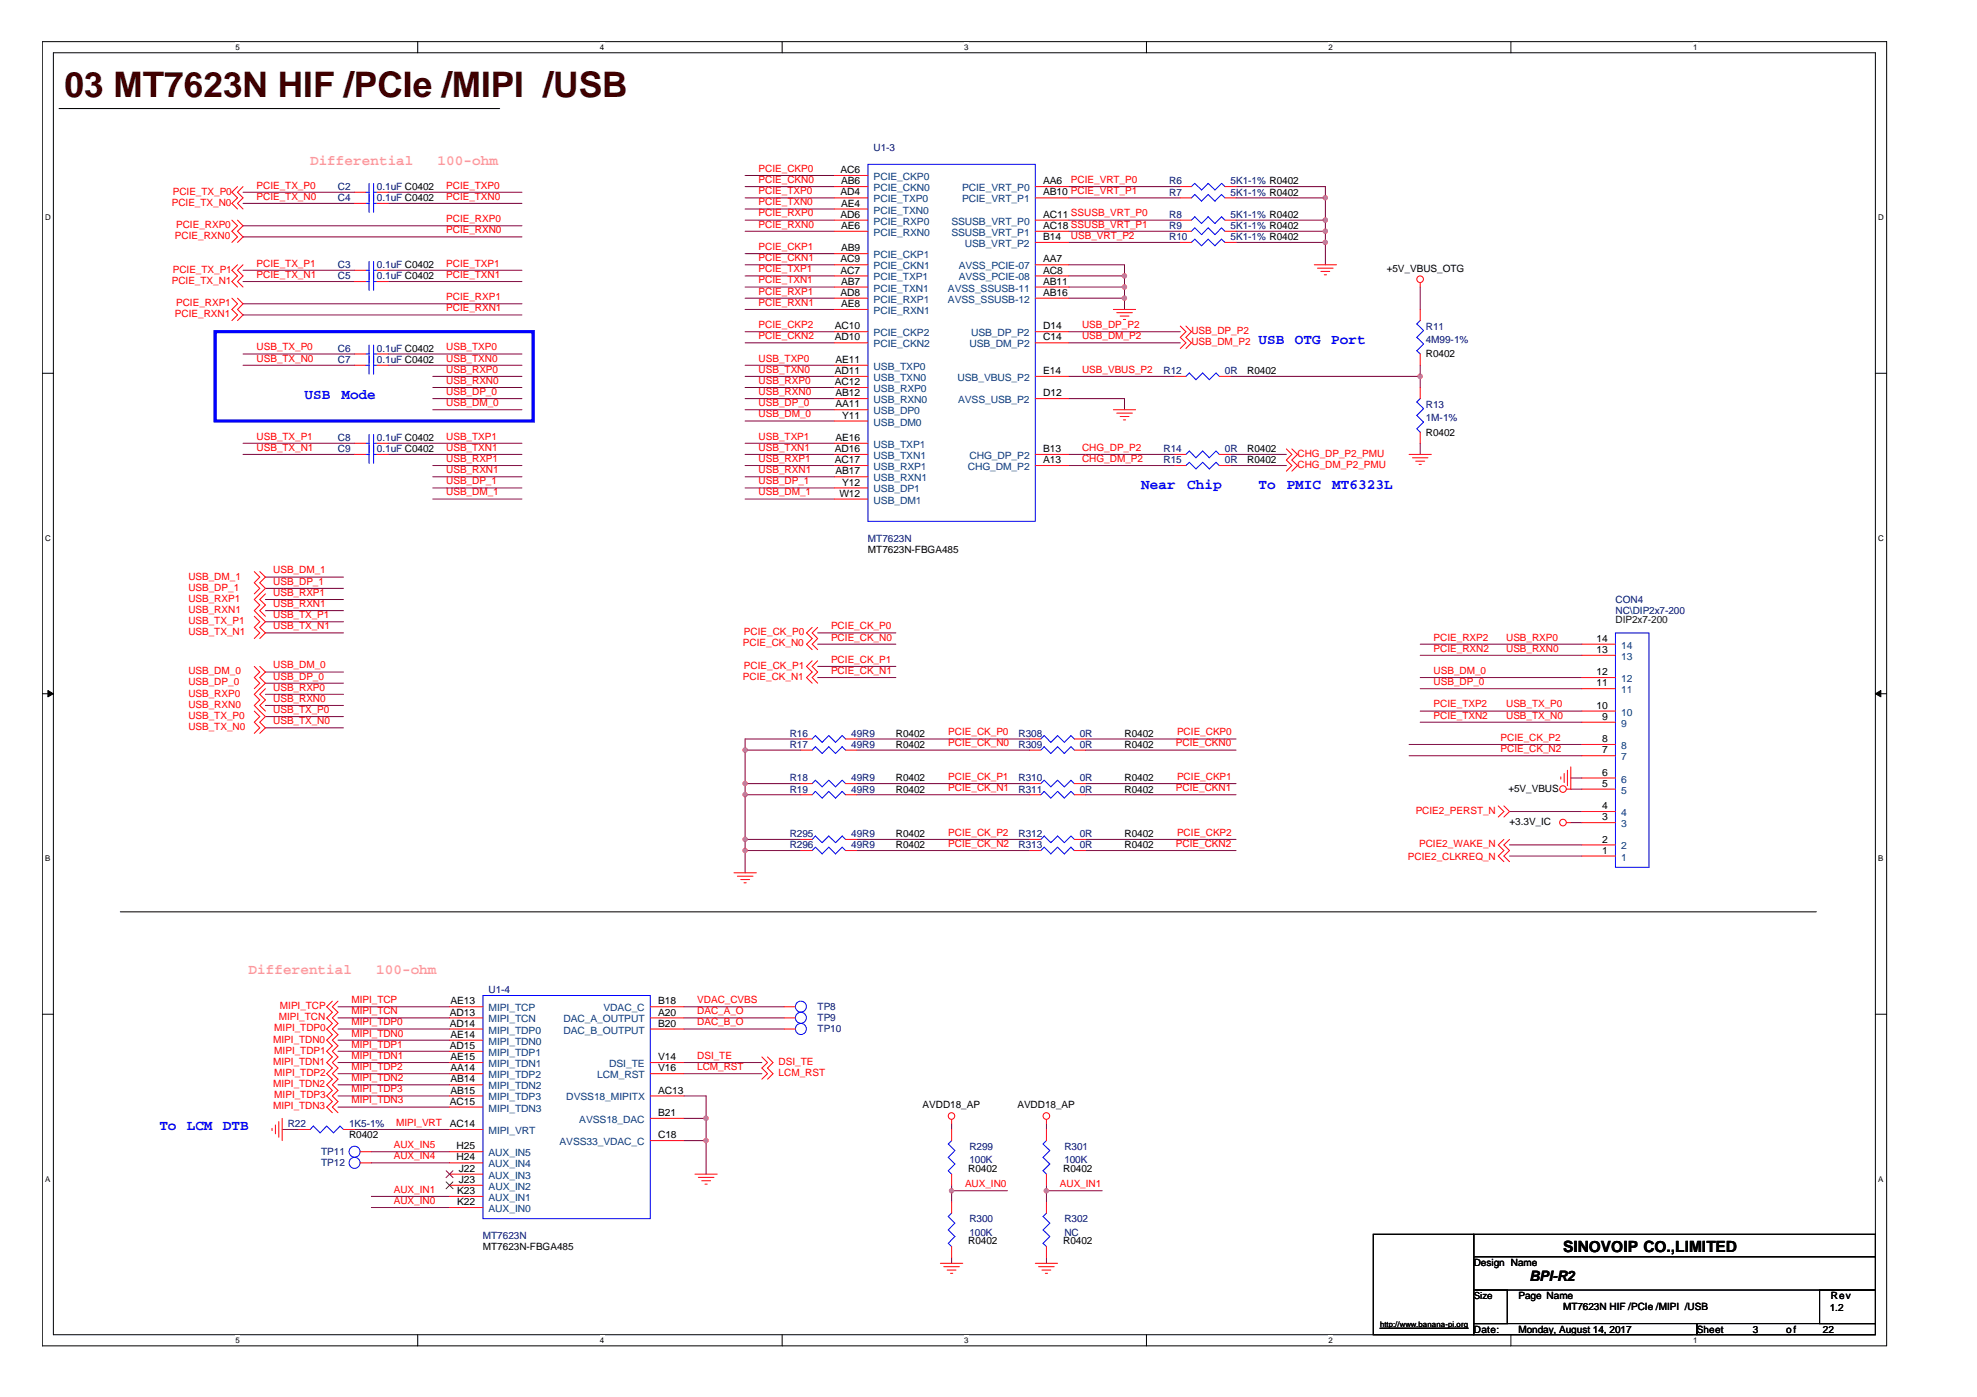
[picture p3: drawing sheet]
<svg xmlns="http://www.w3.org/2000/svg" width="297mm" height="210mm" viewBox="0 0 297 210" stroke-linecap="round" stroke-linejoin="round" font-family="sans-serif">
<path d="M6.3 6.3h277.2v195.9h-277.2zM8 7.9h273.8v192.6h-273.8z" fill="none" stroke="#000" stroke-width=".15"/>
<g fill="#fff">
<path d="M35.4 6.4h.6v1.4h-.6z"/>
<path d="M35.4 200.7h.6v1.4h-.6z"/>
</g>
<path d="M62.8 6.3v1.6M62.8 200.5v1.7" fill="none" stroke="#000" stroke-width=".15"/>
<g fill="#fff">
<path d="M90.1 6.4h.7v1.4h-.7z"/>
<path d="M90.1 200.7h.7v1.4h-.7z"/>
</g>
<path d="M117.5 6.3v1.6M117.5 200.5v1.7" fill="none" stroke="#000" stroke-width=".15"/>
<g fill="#fff">
<path d="M144.9 6.4h.6v1.4h-.6z"/>
<path d="M144.9 200.7h.6v1.4h-.6z"/>
</g>
<path d="M172.3 6.3v1.6M172.3 200.5v1.7" fill="none" stroke="#000" stroke-width=".15"/>
<g fill="#fff">
<path d="M199.6 6.4h.7v1.4h-.7z"/>
<path d="M199.6 200.7h.7v1.4h-.7z"/>
</g>
<path d="M227 6.3v1.6M227 200.5v1.7" fill="none" stroke="#000" stroke-width=".15"/>
<g fill="#fff">
<path d="M254.4 6.4h.6v1.4h-.6z"/>
<path d="M254.4 200.7h.6v1.4h-.6z"/>
<path d="M6.8 32h.8v1.4h-.8z"/>
<path d="M282.2 32h.8v1.4h-.8z"/>
<path d="M6.8 80.1h.8v1.4h-.8z"/>
<path d="M282.2 80.1h.8v1.4h-.8z"/>
</g>
<path d="M6.3 56.1h1.7M281.8 56.1h1.6" fill="none" stroke="#000" stroke-width=".15"/>
<g fill="#fff">
<path d="M6.8 128.3h.8v1.4h-.8z"/>
<path d="M282.2 128.3h.8v1.4h-.8z"/>
</g>
<path d="M6.3 104.2h1.7M281.8 104.2h1.6" fill="none" stroke="#000" stroke-width=".15"/>
<g fill="#000" stroke="#000" stroke-width=".15">
<path d="M7.2 103.8l.8 .4-.8 .5z" fill-rule="evenodd"/>
<path d="M281.8 104.2l.8-.4v.9z" fill-rule="evenodd"/>
</g>
<g fill="#fff">
<path d="M6.8 176.4h.8v1.4h-.8z"/>
<path d="M282.2 176.4h.8v1.4h-.8z"/>
</g>
<path d="M8.9 16.3h66.2M18.1 137h254.8M6.3 152.4h1.7M281.8 152.4h1.6M206.3 185.5h15.1v15h-15.1zM221.4 185.5h60.4v3.3h-60.4zM221.4 188.8h60.4v5h-60.4zM221.4 193.8h5.1v5.1h-5.1zM221.4 198.9h33.6v1.6h-33.6zM255 198.9h26.8v1.6h-26.8zM273.4 193.8h8.4v5.1h-8.4z" fill="none" stroke="#000" stroke-width=".15"/>
<path d="M32.3 49.8h47.8v13.5h-47.8z" fill="none" stroke="#00f" stroke-width=".49"/>
<g fill="none" stroke="#800040" stroke-width=".15">
<path d="M36.5 30.6h16.8M36.5 28.9h16.8M36.5 33.9h41.9M36.5 35.6h41.9M58.3 30.6h20.1M58.3 28.9h20.1M112 28h13.4M112 26.4h13.4M112 29.7h13.4M112 31.4h13.4M112 34.7h13.4M112 33.1h13.4"/>
<path d="M112 39.8h13.4M112 38.1h13.4M160.6 28h16.7M160.6 29.7h16.7M160.6 34.7h16.7M160.6 33.1h16.7M160.6 39.8h8.4v6.7M160.6 36.4h16.7M185.7 28h13.4v11.8M185.7 29.7h13.4M185.7 34.7h13.4M185.7 33.1h13.4"/>
<path d="M185.7 36.4h13.4M36.5 40.6h16.8M36.5 42.3h16.8M36.5 45.6h41.9M36.5 47.3h41.9M36.5 54.9h16.8M36.5 53.2h16.8M58.3 40.6h20.1M58.3 42.3h20.1M58.3 54.9h20.1M58.3 53.2h20.1M65 59.9h13.4"/>
<path d="M65 58.2h13.4M65 56.6h13.4M112 59.9h13.4M112 58.2h13.4M112 49.8h13.4M112 51.5h13.4M112 41.5h13.4M112 43.1h13.4M112 46.5h13.4M112 44.8h13.4M112 56.6h13.4M112 54.9h13.4"/>
<path d="M160.6 59.9h8.4v1.7M160.6 49.8h16.7M160.6 51.5h16.7M160.6 41.5h8.4M160.6 43.1h8.4M160.6 44.8h8.4M160.6 56.6h15.9M184.9 56.6h28.5M213.4 43.1v3.4M213.4 54.9v3.3M36.5 68.3h16.8M36.5 66.6h16.8"/>
<path d="M58.3 68.3h20.1M58.3 66.6h20.1M65 71.6h13.4M65 69.9h13.4M65 75h13.4M65 73.3h13.4M65 61.6h13.4M112 68.3h13.4M112 66.6h13.4M112 71.6h13.4M112 69.9h13.4M112 75h13.4"/>
<path d="M112 73.3h13.4M112 63.3h13.4M112 61.6h13.4M160.6 68.3h15.9M160.6 69.9h15.9M184.9 68.3h8.4M184.9 69.9h8.4M213.4 66.6v1.7M39.9 95.1h11.7M39.9 88.4h11.7M39.9 86.7h11.7M39.9 91.8h11.7"/>
<path d="M39.9 90.1h11.7M39.9 93.4h11.7M122.9 95.1h11.7M122.9 96.8h11.7M213.4 96.8h24.3M213.4 98.5h24.3M39.9 102.7h11.7M39.9 101h11.7M39.9 106h11.7M39.9 104.3h11.7M39.9 107.7h11.7M39.9 109.4h11.7"/>
<path d="M112 112.7h8.3M112 117.7h8.3M112 119.4h8.3M120.3 111h-8.3v20.1M122.9 100.1h11.7M122.9 101.8h11.7M128.7 111h26M128.7 112.7h26M128.7 117.7h26M128.7 119.4h26M163.1 111h22.6M163.1 112.7h22.6"/>
<path d="M163.1 117.7h22.6M163.1 119.4h22.6M211.7 113.6h26M211.7 111.9h26M213.4 101.8h24.3M213.4 103.5h24.3M213.4 108.5h24.3M213.4 106.8h24.3M236 118.6h1.7M236 116.9h1.7M112 126.1h8.3M112 127.8h8.3"/>
<path d="M128.7 126.1h26M128.7 127.8h26M163.1 126.1h22.6M163.1 127.8h22.6M226.8 127h10.9M226.8 128.6h10.9M226.8 121.9h10.9M236 123.6h1.7M50.8 151.3h16.7M50.8 152.9h16.7M50.8 154.6h16.7M50.8 158h16.7"/>
<path d="M50.8 159.7h16.7M50.8 156.3h16.7M102.7 151.3h15.1M102.7 152.9h15.1M102.7 154.6h15.1M102.7 159.7h11.8M42.4 169.7h2.5M50.8 164.7h16.7M50.8 166.3h16.7M50.8 161.3h16.7M50.8 163h16.7M53.3 169.7h14.2"/>
<path d="M55.8 179.8h11.7M55.8 174.7h11.7M55.8 173.1h11.7M102.7 168h3.4M102.7 164.7h3.4v11.7M102.7 171.4h3.4M102.7 161.3h11.8M143 168.9v.8M143 178.1v2.5M143 178.9h8.4M157.2 178.9h8.4M157.2 168.9v.8"/>
<path d="M157.2 178.1v2.5M55.8 181.4h11.7M143 189v.8M157.2 189v.8"/>
</g>
<g fill="#f0f" stroke="#f0f" stroke-width=".15">
<circle cx="111.9" cy="112.7" r=".32"/>
<circle cx="111.9" cy="119.4" r=".32"/>
<circle cx="111.9" cy="117.7" r=".32"/>
<circle cx="111.9" cy="126.1" r=".32"/>
<circle cx="111.9" cy="127.8" r=".32"/>
<circle cx="199.1" cy="33.1" r=".33"/>
<circle cx="199.1" cy="29.7" r=".33"/>
<circle cx="199.1" cy="34.7" r=".33"/>
<circle cx="199.1" cy="36.4" r=".33"/>
<circle cx="168.9" cy="41.4" r=".33"/>
<circle cx="168.9" cy="44.8" r=".33"/>
<circle cx="168.9" cy="43.1" r=".33"/>
<circle cx="106.1" cy="171.4" r=".33"/>
<circle cx="106.1" cy="168" r=".33"/>
<circle cx="213.4" cy="56.5" r=".33"/>
<circle cx="143" cy="178.9" r=".32"/>
<circle cx="157.2" cy="178.9" r=".33"/>
</g>
<g fill="none" stroke="#f00" stroke-width=".15">
<path d="M34.8 33.1l.9 .8-.9 .8 .9 .9-.9 .8M35.7 28l-.9 .9 .9 .8-.9 .9 .9 .8M35.7 39.8l-.9 .8 .9 .9-.9 .8 .9 .8M35.7 33.1l.8 .8-.8 .8 .8 .9-.8 .8M36.5 28l-.8 .9 .8 .8-.8 .9 .8 .8M36.5 39.8l-.8 .8 .8 .9-.8 .8 .8 .8M53.3 28.9h1.7M53.3 30.6h1.7M56.6 28.9h1.7M56.6 30.6h1.7M125.4 39.8h5M125.4 38.1h5"/>
<path d="M125.4 29.7h5M125.4 33.1h5M125.4 34.7h5M125.4 28h5M125.4 26.4h5M125.4 31.4h5M155.6 39.8h5M155.6 36.4h5M155.6 29.7h5M155.6 33.1h5M155.6 34.7h5M155.6 28h5"/>
<path d="M177.3 36.4h1.7M177.3 29.7h1.7M177.3 33.1h1.7M177.3 34.7h1.7M177.3 28h1.7M184 36.4h1.7M184 29.7h1.7M184 33.1h1.7M184 34.7h1.7M184 28h1.7M197.5 39.8h3.3M34.8 44.8l.9 .8-.9 .9 .9 .8-.9 .9"/>
<path d="M35.7 44.8l.8 .8-.8 .9 .8 .8-.8 .9M53.3 40.6h1.7M53.3 53.2h1.7M53.3 42.3h1.7M53.3 54.9h1.7M56.6 40.6h1.7M56.6 53.2h1.7M56.6 42.3h1.7M56.6 54.9h1.7M125.4 46.5h5M125.4 51.5h5M125.4 59.9h5"/>
<path d="M125.4 49.8h5M125.4 43.1h5M125.4 44.8h5M125.4 41.5h5M125.4 58.2h5M125.4 56.6h5M125.4 54.9h5M155.6 51.5h5M155.6 59.9h5M155.6 49.8h5M155.6 43.1h5M155.6 44.8h5"/>
<path d="M155.6 41.5h5M155.6 56.6h5M167.3 46.5h3.3M167.8 47h2.3M168.3 47.5h1.3M168.8 48h.3M176.5 56.6h1.7M177.3 49l.9 .8-.9 .9 .9 .8-.9 .9M178.2 49l.8 .8-.8 .9 .8 .8-.8 .9M183.2 56.6h1.7M198 40.3h2.3M198.5 40.8h1.3"/>
<path d="M199 41.3h.3M213.4 42.5v.6M213.4 46.5v1.7M213.4 53.2v1.7M213.4 58.2v1.7M53.3 68.3h1.7M53.3 66.6h1.7M56.6 68.3h1.7M56.6 66.6h1.7M125.4 61.6h5M125.4 68.3h5M125.4 69.9h5"/>
<path d="M125.4 75h5M125.4 63.3h5M125.4 73.3h5M125.4 71.6h5M125.4 66.6h5M155.6 68.3h5M155.6 69.9h5M167.3 61.6h3.3M167.8 62.1h2.3M168.3 62.6h1.3M168.8 63.1h.3M176.5 68.3h1.7"/>
<path d="M176.5 69.9h1.7M183.2 68.3h1.7M183.2 69.9h1.7M193.3 67.5l.8 .8-.8 .8 .8 .8-.8 .9M194.1 67.5l.8 .8-.8 .8 .8 .8-.8 .9M211.7 68.3h3.4M212.2 68.8h2.3M212.7 69.3h1.4M213.2 69.8h.4M213.4 64.9v1.7M38.2 85.9l.8 .8-.8 .9 .8 .8-.8 .8M38.2 92.6l.8 .8-.8 .9 .8 .8-.8 .8"/>
<path d="M39 85.9l.9 .8-.9 .9 .9 .8-1.7 1.7 .8 .8-.8 .9 1.7 1.6-.9 .9 .9 .8-.9 .8M39.9 89.2l-.9 .9 .9 .8-.9 .9 .9 .8M122 94.3l-.8 .8 .8 .8-.8 .9 .8 .8M122 99.3l-.8 .8 .8 .9-.8 .8 .8 .9M122.9 94.3l-.9 .8 .9 .8-.9 .9 .9 .8M122.9 99.3l-.9 .8 .9 .9-.9 .8 .9 .9M237.7 98.5h5M237.7 96.8h5M38.2 100.1l.8 .9-.8 .8 .8 .9-.8 .8M38.2 106.8l.8 .9-.8 .8 .8 .9-.8 .8M39 100.1l.9 .9-.9 .8 .9 .9-1.7 1.6 .8 .9-.8 .8 1.7 1.7-.9 .8 .9 .9-.9 .8M39.9 103.5l-.9 .8 .9 .9-.9 .8 .9 .8"/>
<path d="M120.3 112.7h1.7M120.3 111h1.7M120.3 117.7h1.7M120.3 119.4h1.7M127 112.7h1.7M127 111h1.7M127 117.7h1.7M127 119.4h1.7M154.7 112.7h1.7M154.7 111h1.7M154.7 117.7h1.7M154.7 119.4h1.7"/>
<path d="M161.4 112.7h1.7M161.4 111h1.7M161.4 117.7h1.7M161.4 119.4h1.7M234.5 116.7v.4M235 116.2v1.4M235.5 115.7v2.4M236 115.2v3.4h-.6M237.7 118.6h5M237.7 116.9h5M237.7 113.6h5M237.7 111.9h5"/>
<path d="M237.7 108.5h5M237.7 106.8h5M237.7 103.5h5M237.7 101.8h5M110.3 131.1h3.3M110.8 131.6h2.3M111.3 132.2h1.3M111.8 132.6h.3M120.3 126.1h1.7M120.3 127.8h1.7M127 126.1h1.7M127 127.8h1.7"/>
<path d="M154.7 126.1h1.7M154.7 127.8h1.7M161.4 126.1h1.7M161.4 127.8h1.7M225.1 121.1l.9 .8-.9 .9M226 121.1l.8 .8-.8 .9M226 126.1l-.9 .9 .9 .8-.9 .8 .9 .9M226.8 126.1l-.8 .9 .8 .8-.8 .8 .8 .9M235.4 123.6h.6M237.7 123.6h5M237.7 128.6h5M237.7 127h5"/>
<path d="M237.7 121.9h5M49.9 150.4l-.8 .9 .8 .8-.8 .8 .8 .9-.8 .8 .8 .9-.8 .8 .8 .8-.8 .9 .8 .8-.8 .9 .8 .8-.8 .8 .8 .9-.8 .8 .8 .8-.8 .9 .8 .8-.8 .8 .8 .9M50.8 150.4l-.9 .9 .9 .8-.9 .8 .9 .9-.9 .8 .9 .9-.9 .8 .9 .8-.9 .9 .9 .8-.9 .9 .9 .8-.9 .8 .9 .9-.9 .8 .9 .8-.9 .9 .9 .8-.9 .8 .9 .9M67.5 151.3h5.1M67.5 152.9h5.1M67.5 154.6h5.1M67.5 159.7h5.1M67.5 156.3h5.1M67.5 158h5.1M97.7 151.3h5M97.7 152.9h5M97.7 154.6h5"/>
<path d="M97.7 159.7h5M114.5 158.8l.8 .9-.8 .8 .8 .8-.8 .9M115.3 158.8l.8 .9-.8 .8 .8 .8-.8 .9M117.8 151.3h1.7M117.8 152.9h1.7M117.8 154.6h1.7M40.9 169.5v.4M41.4 169v1.4M41.9 168.5v2.4M42.4 168v3.4M44.9 169.7h1.7M51.6 169.7h1.7"/>
<path d="M54.1 174.7h1.7M54.1 173.1h1.7M67.5 176.4h5.1M67.5 169.7h5.1M67.5 174.7h5.1M67.5 173.1h5.1M67.5 179.8h5.1M67.5 161.3h5.1M67.5 164.7h5.1M67.5 178.1h5.1M67.5 163h5.1M67.5 166.3h5.1"/>
<path d="M97.7 171.4h5M97.7 168h5M97.7 161.3h5M97.7 164.7h5M104.4 176.4h3.4M104.9 176.9h2.4M105.4 177.4h1.4M105.9 177.9h.4M143 168.2v.7M143 169.7v1.7M143 176.4v1.7M157.2 168.2v.7"/>
<path d="M157.2 169.7v1.7M157.2 176.4v1.7M67.5 181.4h5.1M141.3 189.8h3.4M141.8 190.3h2.3M142.3 190.8h1.3M142.8 191.3h.4M143 180.6v1.7M143 187.3v1.7M155.6 189.8h3.3M156 190.3h2.4M156.5 190.8h1.4"/>
<path d="M157.1 191.3h.3M157.2 180.6v1.7M157.2 187.3v1.7"/>
<circle cx="213.4" cy="42" r=".5"/>
<circle cx="234.8" cy="118.6" r=".5"/>
<circle cx="234.8" cy="123.6" r=".5"/>
<circle cx="143" cy="167.7" r=".49"/>
<circle cx="157.2" cy="167.7" r=".5"/>
</g>
<path d="M207.3 199.6h13.3" fill="none" stroke="#000" stroke-width=".18"/>
<g fill="none" stroke="#00f" stroke-width=".15">
<path d="M55 28.9h.5M55 30.6h.5M55.5 27.6v4.3M55.5 39.3v4.3M56.1 27.6v4.3M56.1 39.3v4.3M56.1 28.9h.5M56.1 30.6h.5M130.4 24.7h25.2v53.6h-25.2zM179 36.4l.5-.5 1 1 1-1 1 1 1-1 .5 .5M179 29.7l.5-.5 1 1 1-1 1 1 1-1 .5 .5M179 34.7l.5-.5 1 1.1 1-1.1 1 1.1 1-1.1 .5 .5"/>
<path d="M179 28l.5-.4 1 .9 1-.9 1 .9 1-.9 .5 .4M179 33.1l.5-.5 1 1 1-1 1 1 1-1 .5 .5M55 40.6h.5M55 53.2h.5M55 42.3h.5M55 54.9h.5M55.5 51.9v4.3M56.1 51.9v4.3M56.1 40.6h.5M56.1 53.2h.5M56.1 42.3h.5M56.1 54.9h.5"/>
<path d="M178.2 56.6l.5-.6 1 1.1 1-1.1 1 1.1 1-1.1 .5 .6M213.4 59.9l-.5 .5 1 1-1 1 1 1-1 1 .5 .5M213.4 48.2l-.5 .5 1 1-1 1 1 1-1 1 .5 .5M55 66.6h.5M55 68.3h.5M55.5 65.3v4.3M56.1 65.3v4.3M56.1 66.6h.5M56.1 68.3h.5M178.2 69.9l.5-.4 1 1 1-1 1 1 1-1 .5 .4M178.2 68.3l.5-.5 1 1 1-1 1 1 1-1 .5 .5M242.7 95.1h5.1v35.2h-5.1z"/>
<path d="M122 112.7l.5-.5 1 1 1-1 1 1 1-1 .5 .5M122 111l.5-.5 1 1 1-1 1 1 1-1 .5 .5M122 117.7l.5-.5 1 1 1-1 1 1 1-1 .5 .5M122 119.4l.5-.5 1 1 1-1 1 1 1-1 .5 .5M156.4 111l.5-.5 1 1 1-1 1 1 1-1 .5 .5M156.4 112.7l.5-.5 1 1 1-1 1 1 1-1 .5 .5M156.4 117.7l.5-.5 1 1 1-1 1 1 1-1 .5 .5M156.4 119.4l.5-.5 1 1 1-1 1 1 1-1 .5 .5M122 126.1l.5-.5 1 1 1-1 1 1 1-1 .5 .5M122 127.8l.5-.5 1 1 1-1 1 1 1-1 .5 .5M156.4 126.1l.5-.5 1 1 1-1 1 1 1-1 .5 .5M156.4 127.8l.5-.5 1 1 1-1 1 1 1-1 .5 .5"/>
<path d="M72.6 149.6h25.1v33.5h-25.1zM46.6 169.7l.5-.5 1 1 1-1 1 1 1-1 .5 .5M143 171.4l-.5 .5 1 1-1 1 1 1-1 1 .5 .5M157.2 171.4l-.5 .5 1 1-1 1 1 1-1 1 .5 .5M143 182.3l-.5 .5 1 1-1 1 1 1-1 1 .5 .5M157.2 182.3l-.5 .5 1 1-1 1 1 1-1 1 .5 .5"/>
<circle cx="120.3" cy="154.6" r=".83"/>
<circle cx="120.3" cy="151.2" r=".83"/>
<circle cx="120.3" cy="152.9" r=".83"/>
<circle cx="53.3" cy="173" r=".83"/>
<circle cx="53.3" cy="174.7" r=".83"/>
</g>
<path d="M67 175.9l1.1 1M67 177.6l1.1 1M68.1 175.9l-1.1 1M68.1 177.6l-1.1 1" fill="none" stroke="#804000" stroke-width=".15"/>
<text font-size="5.3" fill="#400000" x="9.7" y="14.5">03 MT7623N HIF /PCIe /MIPI /USB</text>
<text font-size="2.3" x="234.8" y="188.1">SINOVOIP CO.,LIMITED</text>
<g font-size="2.2" fill="#ff80bf">
<text x="46.6" y="24.8">Differential</text>
<text x="65.8" y="24.8">100-ohm</text>
<text x="37.4" y="146.4">Differential</text>
<text x="56.5" y="146.4">100-ohm</text>
</g>
<g font-size="2.2" fill="#00f">
<text x="189.1" y="51.6">USB</text>
<text x="194.6" y="51.6">OTG</text>
<text x="200" y="51.6">Port</text>
<text x="45.7" y="60">USB</text>
<text x="51.3" y="60">Mode</text>
<text x="171.5" y="73.4">Near</text>
<text x="178.4" y="73.4">Chip</text>
<text x="189.1" y="73.4">To</text>
<text x="193.3" y="73.4">PMIC</text>
<text x="200.2" y="73.4">MT6323L</text>
<text x="23.9" y="169.8">To</text>
<text x="28.1" y="169.8">LCM</text>
<text x="33.5" y="169.8">DTB</text>
</g>
<text font-size="2.2" x="229.8" y="192.5">BPI-R2</text>
<g font-size="1.5" fill="#000080">
<text x="131.2" y="22.7">U1-3</text>
<text x="50.8" y="28.6">C2</text>
<text x="56.6" y="28.6">0.1uF C0402</text>
<text x="175.7" y="29.4">R7</text>
<text x="175.7" y="27.7">R6</text>
<text x="184.9" y="29.4">5K1-1% R0402</text>
<text x="184.9" y="27.7">5K1-1% R0402</text>
<text x="50.8" y="30.2">C4</text>
<text x="56.6" y="30.2">0.1uF C0402</text>
<text x="175.7" y="34.4">R9</text>
<text x="175.7" y="32.8">R8</text>
<text x="184.9" y="34.4">5K1-1% R0402</text>
<text x="184.9" y="32.8">5K1-1% R0402</text>
<text x="50.8" y="40.3">C3</text>
<text x="50.8" y="42">C5</text>
<text x="56.6" y="40.3">0.1uF C0402</text>
<text x="56.6" y="42">0.1uF C0402</text>
<text x="175.7" y="36.1">R10</text>
<text x="184.9" y="36.1">5K1-1% R0402</text>
<text x="50.8" y="52.9">C6</text>
<text x="56.6" y="52.9">0.1uF C0402</text>
<text x="214.2" y="49.5">R11</text>
<text x="214.2" y="51.5">4M99-1%</text>
<text x="50.8" y="54.5">C7</text>
<text x="56.6" y="54.5">0.1uF C0402</text>
<text x="174.8" y="56.2">R12</text>
<text x="184" y="56.2">0R</text>
<text x="214.2" y="61.2">R13</text>
<text x="214.2" y="63.3">1M-1%</text>
<text x="50.8" y="66.3">C8</text>
<text x="50.8" y="68">C9</text>
<text x="56.6" y="66.3">0.1uF C0402</text>
<text x="56.6" y="68">0.1uF C0402</text>
<text x="174.8" y="69.6">R15</text>
<text x="174.8" y="68">R14</text>
<text x="184" y="69.6">0R</text>
<text x="184" y="68">0R</text>
<text x="130.4" y="81.4">MT7623N</text>
<text x="242.7" y="90.6">CON4</text>
<text x="242.7" y="92.3">NC\DIP2x7-200</text>
<text x="118.7" y="112.4">R17</text>
<text x="118.7" y="110.7">R16</text>
<text x="127.9" y="112.4">49R9</text>
<text x="127.9" y="110.7">49R9</text>
<text x="153" y="110.7">R308</text>
<text x="153" y="112.4">R309</text>
<text x="162.2" y="110.7">0R</text>
<text x="162.2" y="112.4">0R</text>
<text x="118.7" y="117.4">R18</text>
<text x="118.7" y="119.1">R19</text>
<text x="127.9" y="117.4">49R9</text>
<text x="127.9" y="119.1">49R9</text>
<text x="153" y="117.4">R310</text>
<text x="153" y="119.1">R311</text>
<text x="162.2" y="117.4">0R</text>
<text x="162.2" y="119.1">0R</text>
<text x="118.7" y="125.8">R295</text>
<text x="127.9" y="125.8">49R9</text>
<text x="153" y="125.8">R312</text>
<text x="162.2" y="125.8">0R</text>
<text x="118.7" y="127.5">R296</text>
<text x="127.9" y="127.5">49R9</text>
<text x="153" y="127.5">R313</text>
<text x="162.2" y="127.5">0R</text>
<text x="73.4" y="149.3">U1-4</text>
<text x="122.9" y="151.8">TP8</text>
<text x="122.9" y="153.5">TP9</text>
<text x="122.9" y="155.1">TP10</text>
<text x="43.2" y="169.4">R22</text>
<text x="48.3" y="173.6">TP11</text>
<text x="52.5" y="169.4">1K5-1%</text>
<text x="145.6" y="172.7">R299</text>
<text x="159.9" y="172.7">R301</text>
<text x="48.3" y="175.3">TP12</text>
<text x="145.6" y="174.7">100K</text>
<text x="159.9" y="174.7">100K</text>
<text x="145.6" y="183.6">R300</text>
<text x="145.6" y="185.6">100K</text>
<text x="159.9" y="183.6">R302</text>
<text x="159.9" y="185.6">NC</text>
<text x="72.6" y="186.2">MT7623N</text>
</g>
<g font-size="1.5" fill="#f00">
<text x="26" y="29.2">PCIE_TX_P0</text>
<text x="38.5" y="28.3">PCIE_TX_P0</text>
<text x="67" y="28.3">PCIE_TXP0</text>
<text x="114" y="27.5">PCIE_CKN0</text>
<text x="114" y="25.8">PCIE_CKP0</text>
<text x="114" y="29.2">PCIE_TXP0</text>
<text x="160.9" y="27.5">PCIE_VRT_P0</text>
<text x="25.8" y="30.9">PCIE_TX_N0</text>
<text x="26.3" y="35.9">PCIE_RXN0</text>
<text x="26.5" y="34.3">PCIE_RXP0</text>
<text x="38.5" y="30">PCIE_TX_N0</text>
<text x="67" y="30">PCIE_TXN0</text>
<text x="67" y="33.4">PCIE_RXP0</text>
<text x="67" y="35">PCIE_RXN0</text>
<text x="114" y="30.9">PCIE_TXN0</text>
<text x="114" y="34.2">PCIE_RXN0</text>
<text x="114" y="32.5">PCIE_RXP0</text>
<text x="160.9" y="35.9">USB_VRT_P2</text>
<text x="26" y="41">PCIE_TX_P1</text>
<text x="38.5" y="40.1">PCIE_TX_P1</text>
<text x="38.5" y="41.8">PCIE_TX_N1</text>
<text x="67" y="40.1">PCIE_TXP1</text>
<text x="67" y="41.8">PCIE_TXN1</text>
<text x="114" y="39.2">PCIE_CKN1</text>
<text x="114" y="37.6">PCIE_CKP1</text>
<text x="114" y="40.9">PCIE_TXP1</text>
<text x="25.8" y="42.6">PCIE_TX_N1</text>
<text x="26.3" y="47.7">PCIE_RXN1</text>
<text x="26.5" y="46">PCIE_RXP1</text>
<text x="67" y="45.1">PCIE_RXP1</text>
<text x="67" y="46.8">PCIE_RXN1</text>
<text x="114" y="42.6">PCIE_TXN1</text>
<text x="114" y="45.9">PCIE_RXN1</text>
<text x="114" y="44.3">PCIE_RXP1</text>
<text x="38.5" y="52.6">USB_TX_P0</text>
<text x="67" y="52.6">USB_TXP0</text>
<text x="114" y="49.3">PCIE_CKP2</text>
<text x="114" y="51">PCIE_CKN2</text>
<text x="162.6" y="49.3">USB_DP_P2</text>
<text x="162.6" y="51">USB_DM_P2</text>
<text x="179" y="50.2">USB_DP_P2</text>
<text x="179" y="51.9">USB_DM_P2</text>
<text x="38.5" y="54.3">USB_TX_N0</text>
<text x="67" y="59.3">USB_DP_0</text>
<text x="67" y="57.7">USB_RXN0</text>
<text x="67" y="56">USB_RXP0</text>
<text x="67" y="54.3">USB_TXN0</text>
<text x="114" y="59.3">USB_RXN0</text>
<text x="114" y="57.7">USB_RXP0</text>
<text x="114" y="56">USB_TXN0</text>
<text x="114" y="54.3">USB_TXP0</text>
<text x="162.6" y="56">USB_VBUS_P2</text>
<text x="67" y="61">USB_DM_0</text>
<text x="114" y="62.7">USB_DM_0</text>
<text x="114" y="61">USB_DP_0</text>
<text x="38.5" y="66.1">USB_TX_P1</text>
<text x="38.5" y="67.7">USB_TX_N1</text>
<text x="67" y="67.7">USB_TXN1</text>
<text x="67" y="66.1">USB_TXP1</text>
<text x="67" y="71.1">USB_RXN1</text>
<text x="67" y="69.4">USB_RXP1</text>
<text x="114" y="66.1">USB_TXP1</text>
<text x="114" y="67.7">USB_TXN1</text>
<text x="114" y="69.4">USB_RXP1</text>
<text x="114" y="71.1">USB_RXN1</text>
<text x="162.6" y="67.7">CHG_DP_P2</text>
<text x="162.6" y="69.4">CHG_DM_P2</text>
<text x="194.9" y="68.6">CHG_DP_P2_PMU</text>
<text x="194.9" y="70.3">CHG_DM_P2_PMU</text>
<text x="67" y="74.4">USB_DM_1</text>
<text x="67" y="72.8">USB_DP_1</text>
<text x="114" y="72.8">USB_DP_1</text>
<text x="114" y="74.4">USB_DM_1</text>
<text x="28.3" y="88.7">USB_DP_1</text>
<text x="28.3" y="87.1">USB_DM_1</text>
<text x="41" y="87.9">USB_DP_1</text>
<text x="41" y="86.2">USB_DM_1</text>
<text x="41" y="89.5">USB_RXP1</text>
<text x="28.3" y="95.5">USB_TX_N1</text>
<text x="28.3" y="93.8">USB_TX_P1</text>
<text x="28.3" y="92.1">USB_RXN1</text>
<text x="28.3" y="90.4">USB_RXP1</text>
<text x="41" y="91.2">USB_RXN1</text>
<text x="41" y="92.9">USB_TX_P1</text>
<text x="41" y="94.5">USB_TX_N1</text>
<text x="111.8" y="95.5">PCIE_CK_P0</text>
<text x="124.9" y="94.5">PCIE_CK_P0</text>
<text x="28.3" y="101.3">USB_DM_0</text>
<text x="41" y="100.4">USB_DM_0</text>
<text x="111.6" y="97.1">PCIE_CK_N0</text>
<text x="111.8" y="100.5">PCIE_CK_P1</text>
<text x="124.9" y="96.2">PCIE_CK_N0</text>
<text x="124.9" y="99.6">PCIE_CK_P1</text>
<text x="124.9" y="101.3">PCIE_CK_N1</text>
<text x="215.4" y="101.3">USB_DM_0</text>
<text x="215.4" y="97.9">PCIE_RXN2</text>
<text x="215.4" y="96.2">PCIE_RXP2</text>
<text x="226.3" y="97.9">USB_RXN0</text>
<text x="226.3" y="96.2">USB_RXP0</text>
<text x="28.3" y="103">USB_DP_0</text>
<text x="28.3" y="106.4">USB_RXN0</text>
<text x="28.3" y="104.7">USB_RXP0</text>
<text x="41" y="102.1">USB_DP_0</text>
<text x="41" y="105.4">USB_RXN0</text>
<text x="41" y="103.8">USB_RXP0</text>
<text x="41" y="107.1">USB_TX_P0</text>
<text x="111.6" y="102.2">PCIE_CK_N1</text>
<text x="215.4" y="102.9">USB_DP_0</text>
<text x="215.4" y="108">PCIE_TXN2</text>
<text x="215.4" y="106.3">PCIE_TXP2</text>
<text x="226.3" y="108">USB_TX_N0</text>
<text x="226.3" y="106.3">USB_TX_P0</text>
<text x="28.3" y="109.7">USB_TX_N0</text>
<text x="28.3" y="108">USB_TX_P0</text>
<text x="41" y="108.8">USB_TX_N0</text>
<text x="142.5" y="110.5">PCIE_CK_P0</text>
<text x="142.5" y="112.2">PCIE_CK_N0</text>
<text x="176.7" y="112.2">PCIE_CKN0</text>
<text x="176.8" y="110.5">PCIE_CKP0</text>
<text x="225.4" y="113">PCIE_CK_N2</text>
<text x="225.4" y="111.3">PCIE_CK_P2</text>
<text x="142.5" y="117.2">PCIE_CK_P1</text>
<text x="142.5" y="118.9">PCIE_CK_N1</text>
<text x="176.7" y="118.9">PCIE_CKN1</text>
<text x="176.8" y="117.2">PCIE_CKP1</text>
<text x="142.5" y="125.6">PCIE_CK_P2</text>
<text x="176.8" y="125.6">PCIE_CKP2</text>
<text x="212.7" y="122.3">PCIE2_PERST_N</text>
<text x="142.5" y="127.2">PCIE_CK_N2</text>
<text x="176.7" y="127.2">PCIE_CKN2</text>
<text x="211.5" y="129.2">PCIE2_CLKREQ_N</text>
<text x="213.2" y="127.3">PCIE2_WAKE_N</text>
<text x="41.2" y="155">MIPI_TDP0</text>
<text x="41.9" y="153.3">MIPI_TCN</text>
<text x="42.1" y="151.6">MIPI_TCP</text>
<text x="52.8" y="154.1">MIPI_TDP0</text>
<text x="52.8" y="155.7">MIPI_TDN0</text>
<text x="52.8" y="150.7">MIPI_TCP</text>
<text x="52.8" y="152.4">MIPI_TCN</text>
<text x="104.8" y="150.7">VDAC_CVBS</text>
<text x="104.8" y="152.4">DAC_A_O</text>
<text x="104.8" y="154.1">DAC_B_O</text>
<text x="41" y="156.6">MIPI_TDN0</text>
<text x="41" y="160">MIPI_TDN1</text>
<text x="41.2" y="158.3">MIPI_TDP1</text>
<text x="41.2" y="161.7">MIPI_TDP2</text>
<text x="52.8" y="160.8">MIPI_TDP2</text>
<text x="52.8" y="157.4">MIPI_TDP1</text>
<text x="52.8" y="159.1">MIPI_TDN1</text>
<text x="104.8" y="159.1">DSI_TE</text>
<text x="104.8" y="160.8">LCM_RST</text>
<text x="117" y="161.7">LCM_RST</text>
<text x="117" y="160">DSI_TE</text>
<text x="41" y="163.3">MIPI_TDN2</text>
<text x="41" y="166.7">MIPI_TDN3</text>
<text x="41.2" y="165">MIPI_TDP3</text>
<text x="52.8" y="164.1">MIPI_TDP3</text>
<text x="52.8" y="165.8">MIPI_TDN3</text>
<text x="52.8" y="162.4">MIPI_TDN2</text>
<text x="59.2" y="172.5">AUX_IN5</text>
<text x="59.5" y="169.2">MIPI_VRT</text>
<text x="59.2" y="179.2">AUX_IN1</text>
<text x="59.2" y="174.2">AUX_IN4</text>
<text x="145" y="178.4">AUX_IN0</text>
<text x="159.2" y="178.4">AUX_IN1</text>
<text x="59.2" y="180.9">AUX_IN0</text>
</g>
<g font-size="1.5">
<text x="126.3" y="29.4">AD4</text>
<text x="126.3" y="26">AC6</text>
<text x="126.4" y="27.7">AB6</text>
<text x="156.7" y="29.4">AB10 PCIE_VRT_P1</text>
<text x="156.7" y="27.7">AA6</text>
<text x="126.3" y="32.7">AD6</text>
<text x="126.4" y="34.4">AE6</text>
<text x="126.4" y="31">AE4</text>
<text x="156.7" y="32.7">AC11 SSUSB_VRT_P0</text>
<text x="156.7" y="34.4">AC18 SSUSB_VRT_P1</text>
<text x="126.3" y="41.1">AC7</text>
<text x="126.3" y="39.4">AC9</text>
<text x="126.4" y="37.8">AB9</text>
<text x="156.7" y="36.1">B14</text>
<text x="156.7" y="41.1">AC8</text>
<text x="156.7" y="39.4">AA7</text>
<text x="208.3" y="40.8">+5V_VBUS_OTG</text>
<text x="126.3" y="44.4">AD8</text>
<text x="126.4" y="42.8">AB7</text>
<text x="126.4" y="46.1">AE8</text>
<text x="156.7" y="42.8">AB11</text>
<text x="156.7" y="44.4">AB16</text>
<text x="125.4" y="49.5">AC10</text>
<text x="125.4" y="51.2">AD10</text>
<text x="156.7" y="51.2">C14</text>
<text x="156.7" y="49.5">D14</text>
<text x="214.2" y="53.7">R0402</text>
<text x="125.4" y="57.9">AC12</text>
<text x="125.4" y="56.2">AD11</text>
<text x="125.5" y="59.5">AB12</text>
<text x="125.5" y="54.5">AE11</text>
<text x="156.7" y="59.5">D12</text>
<text x="156.7" y="56.2">E14</text>
<text x="187.4" y="56.2">R0402</text>
<text x="125.5" y="61.2">AA11</text>
<text x="126.5" y="62.9">Y11</text>
<text x="214.2" y="65.4">R0402</text>
<text x="125.4" y="69.6">AC17</text>
<text x="125.4" y="67.9">AD16</text>
<text x="125.5" y="71.3">AB17</text>
<text x="125.5" y="66.2">AE16</text>
<text x="156.7" y="69.6">A13</text>
<text x="156.7" y="67.9">B13</text>
<text x="187.4" y="69.6">R0402</text>
<text x="187.4" y="68">R0402</text>
<text x="126.1" y="74.6">W12</text>
<text x="126.5" y="73">Y12</text>
<text x="130.4" y="83.1">MT7623N-FBGA485</text>
<text x="239.9" y="101.4">12</text>
<text x="239.9" y="98.1">13</text>
<text x="239.9" y="96.4">14</text>
<text x="239.9" y="106.5">10</text>
<text x="239.9" y="103.1">11</text>
<text x="134.6" y="112.4">R0402</text>
<text x="134.6" y="110.7">R0402</text>
<text x="169" y="110.7">R0402</text>
<text x="169" y="112.4">R0402</text>
<text x="240.7" y="113.2">7</text>
<text x="240.7" y="111.5">8</text>
<text x="240.7" y="108.2">9</text>
<text x="134.6" y="117.4">R0402</text>
<text x="134.6" y="119.1">R0402</text>
<text x="169" y="117.4">R0402</text>
<text x="169" y="119.1">R0402</text>
<text x="226.6" y="118.9">+5V_VBUS</text>
<text x="240.7" y="118.2">5</text>
<text x="240.7" y="116.5">6</text>
<text x="134.6" y="125.8">R0402</text>
<text x="169" y="125.8">R0402</text>
<text x="226.8" y="123.9">+3.3V_IC</text>
<text x="240.7" y="123.2">3</text>
<text x="240.7" y="121.6">4</text>
<text x="134.6" y="127.5">R0402</text>
<text x="169" y="127.5">R0402</text>
<text x="240.7" y="128.3">1</text>
<text x="240.7" y="126.6">2</text>
<text x="67.6" y="154.3">AD14</text>
<text x="67.6" y="152.6">AD13</text>
<text x="67.7" y="155.9">AE14</text>
<text x="67.7" y="150.9">AE13</text>
<text x="98.9" y="154.3">B20</text>
<text x="98.9" y="150.9">B18</text>
<text x="98.9" y="152.6">A20</text>
<text x="67.6" y="157.6">AD15</text>
<text x="67.7" y="159.3">AE15</text>
<text x="67.7" y="161">AA14</text>
<text x="98.9" y="159.3">V14</text>
<text x="98.9" y="161">V16</text>
<text x="67.6" y="166">AC15</text>
<text x="67.7" y="162.6">AB14</text>
<text x="67.7" y="164.3">AB15</text>
<text x="98.9" y="167.7">B21</text>
<text x="98.9" y="164.3">AC13</text>
<text x="138.6" y="166.5">AVDD18_AP</text>
<text x="152.9" y="166.5">AVDD18_AP</text>
<text x="52.5" y="171.1">R0402</text>
<text x="67.6" y="169.3">AC14</text>
<text x="68.6" y="172.7">H25</text>
<text x="98.9" y="171">C18</text>
<text x="68.6" y="174.4">H24</text>
<text x="68.7" y="179.4">K23</text>
<text x="68.9" y="176.1">J22</text>
<text x="68.9" y="177.7">J23</text>
<text x="145.5" y="176.1">R0402</text>
<text x="159.7" y="176.1">R0402</text>
<text x="68.7" y="181.1">K22</text>
<text x="72.6" y="187.8">MT7623N-FBGA485</text>
<text x="145.5" y="187">R0402</text>
<text x="159.7" y="187">R0402</text>
<text x="221.4" y="190.2">Design Name</text>
<text x="221.4" y="195.1">Size</text>
<text x="228.1" y="195.2">Page Name</text>
<text x="234.8" y="196.9">MT7623N HIF /PCIe /MIPI /USB</text>
<text x="274.9" y="197">1.2</text>
<text x="275.1" y="195.2">Rev</text>
<text x="221.4" y="200.2">Date:</text>
<text x="228.1" y="200.2">Monday, August 14, 2017</text>
<text x="255" y="200.2">Sheet</text>
<text x="263.3" y="200.2">3</text>
<text x="268.4" y="200.2">of</text>
<text x="273.9" y="200.2">22</text>
</g>
<g font-size="1.5" fill="#004080">
<text x="131.3" y="28.7">PCIE_CKN0</text>
<text x="131.3" y="27">PCIE_CKP0</text>
<text x="144.5" y="28.7">PCIE_VRT_P0</text>
<text x="131.3" y="30.4">PCIE_TXP0</text>
<text x="131.3" y="33.8">PCIE_RXP0</text>
<text x="131.3" y="35.4">PCIE_RXN0</text>
<text x="131.3" y="32.1">PCIE_TXN0</text>
<text x="142.9" y="33.8">SSUSB_VRT_P0</text>
<text x="142.9" y="35.4">SSUSB_VRT_P1</text>
<text x="144.5" y="30.4">PCIE_VRT_P1</text>
<text x="131.3" y="38.8">PCIE_CKP1</text>
<text x="131.3" y="40.5">PCIE_CKN1</text>
<text x="144" y="40.5">AVSS_PCIE-07</text>
<text x="145" y="37.1">USB_VRT_P2</text>
<text x="131.3" y="43.8">PCIE_TXN1</text>
<text x="131.3" y="42.1">PCIE_TXP1</text>
<text x="131.3" y="45.5">PCIE_RXP1</text>
<text x="131.3" y="47.2">PCIE_RXN1</text>
<text x="142.4" y="43.8">AVSS_SSUSB-11</text>
<text x="142.4" y="45.5">AVSS_SSUSB-12</text>
<text x="144" y="42.1">AVSS_PCIE-08</text>
<text x="131.3" y="50.5">PCIE_CKP2</text>
<text x="131.3" y="52.2">PCIE_CKN2</text>
<text x="145.6" y="52.2">USB_DM_P2</text>
<text x="145.9" y="50.5">USB_DP_P2</text>
<text x="131.3" y="58.9">USB_RXP0</text>
<text x="131.3" y="57.2">USB_TXN0</text>
<text x="131.3" y="55.6">USB_TXP0</text>
<text x="143.9" y="57.2">USB_VBUS_P2</text>
<text x="131.3" y="63.9">USB_DM0</text>
<text x="131.3" y="62.2">USB_DP0</text>
<text x="131.3" y="60.6">USB_RXN0</text>
<text x="144" y="60.6">AVSS_USB_P2</text>
<text x="131.3" y="70.6">USB_RXP1</text>
<text x="131.3" y="69">USB_TXN1</text>
<text x="131.3" y="67.3">USB_TXP1</text>
<text x="145.4" y="70.6">CHG_DM_P2</text>
<text x="145.6" y="69">CHG_DP_P2</text>
<text x="131.3" y="75.7">USB_DM1</text>
<text x="131.3" y="74">USB_DP1</text>
<text x="131.3" y="72.3">USB_RXN1</text>
<text x="243.6" y="99.1">13</text>
<text x="243.6" y="97.5">14</text>
<text x="243.6" y="107.5">10</text>
<text x="243.6" y="104.2">11</text>
<text x="243.6" y="102.5">12</text>
<text x="243.6" y="112.5">8</text>
<text x="243.6" y="109.2">9</text>
<text x="243.6" y="119.2">5</text>
<text x="243.6" y="117.6">6</text>
<text x="243.6" y="114.2">7</text>
<text x="243.6" y="124.3">3</text>
<text x="243.6" y="122.6">4</text>
<text x="243.6" y="129.3">1</text>
<text x="243.6" y="127.6">2</text>
<text x="73.4" y="151.9">MIPI_TCP</text>
<text x="73.4" y="155.3">MIPI_TDP0</text>
<text x="73.4" y="153.6">MIPI_TCN</text>
<text x="84.7" y="155.3">DAC_B_OUTPUT</text>
<text x="84.7" y="153.6">DAC_A_OUTPUT</text>
<text x="90.7" y="151.9">VDAC_C</text>
<text x="73.4" y="157">MIPI_TDN0</text>
<text x="73.4" y="160.3">MIPI_TDN1</text>
<text x="73.4" y="158.6">MIPI_TDP1</text>
<text x="91.5" y="160.3">DSI_TE</text>
<text x="73.4" y="162">MIPI_TDP2</text>
<text x="73.4" y="163.7">MIPI_TDN2</text>
<text x="73.4" y="165.3">MIPI_TDP3</text>
<text x="73.4" y="167">MIPI_TDN3</text>
<text x="85.1" y="165.3">DVSS18_MIPITX</text>
<text x="89.7" y="162">LCM_RST</text>
<text x="73.4" y="173.7">AUX_IN5</text>
<text x="73.4" y="170.4">MIPI_VRT</text>
<text x="84.1" y="172.1">AVSS33_VDAC_C</text>
<text x="87" y="168.7">AVSS18_DAC</text>
<text x="73.4" y="175.4">AUX_IN4</text>
<text x="73.4" y="177.1">AUX_IN3</text>
<text x="73.4" y="178.8">AUX_IN2</text>
<text x="73.4" y="182.1">AUX_IN0</text>
<text x="73.4" y="180.4">AUX_IN1</text>
</g>
<text font-size="1.5" fill="#004000" x="242.7" y="93.6">DIP2x7-200</text>
<g font-size="1.2">
<text x="35.4" y="7.5">5</text>
<text x="90.1" y="7.5">4</text>
<text x="144.9" y="7.5">3</text>
<text x="199.6" y="7.5">2</text>
<text x="254.4" y="7.5">1</text>
<text x="6.8" y="33.1">D</text>
<text x="282.2" y="33.1">D</text>
<text x="6.8" y="81.2">C</text>
<text x="282.2" y="81.2">C</text>
<text x="6.8" y="129.4">B</text>
<text x="282.2" y="129.4">B</text>
<text x="6.8" y="177.5">A</text>
<text x="282.2" y="177.5">A</text>
<text x="35.4" y="201.8">5</text>
<text x="90.1" y="201.8">4</text>
<text x="144.9" y="201.8">3</text>
<text x="199.6" y="201.8">2</text>
<text x="207.3" y="199.4">http://www.banana-pi.org</text>
<text x="254.4" y="201.8">1</text>
</g>
</svg>
